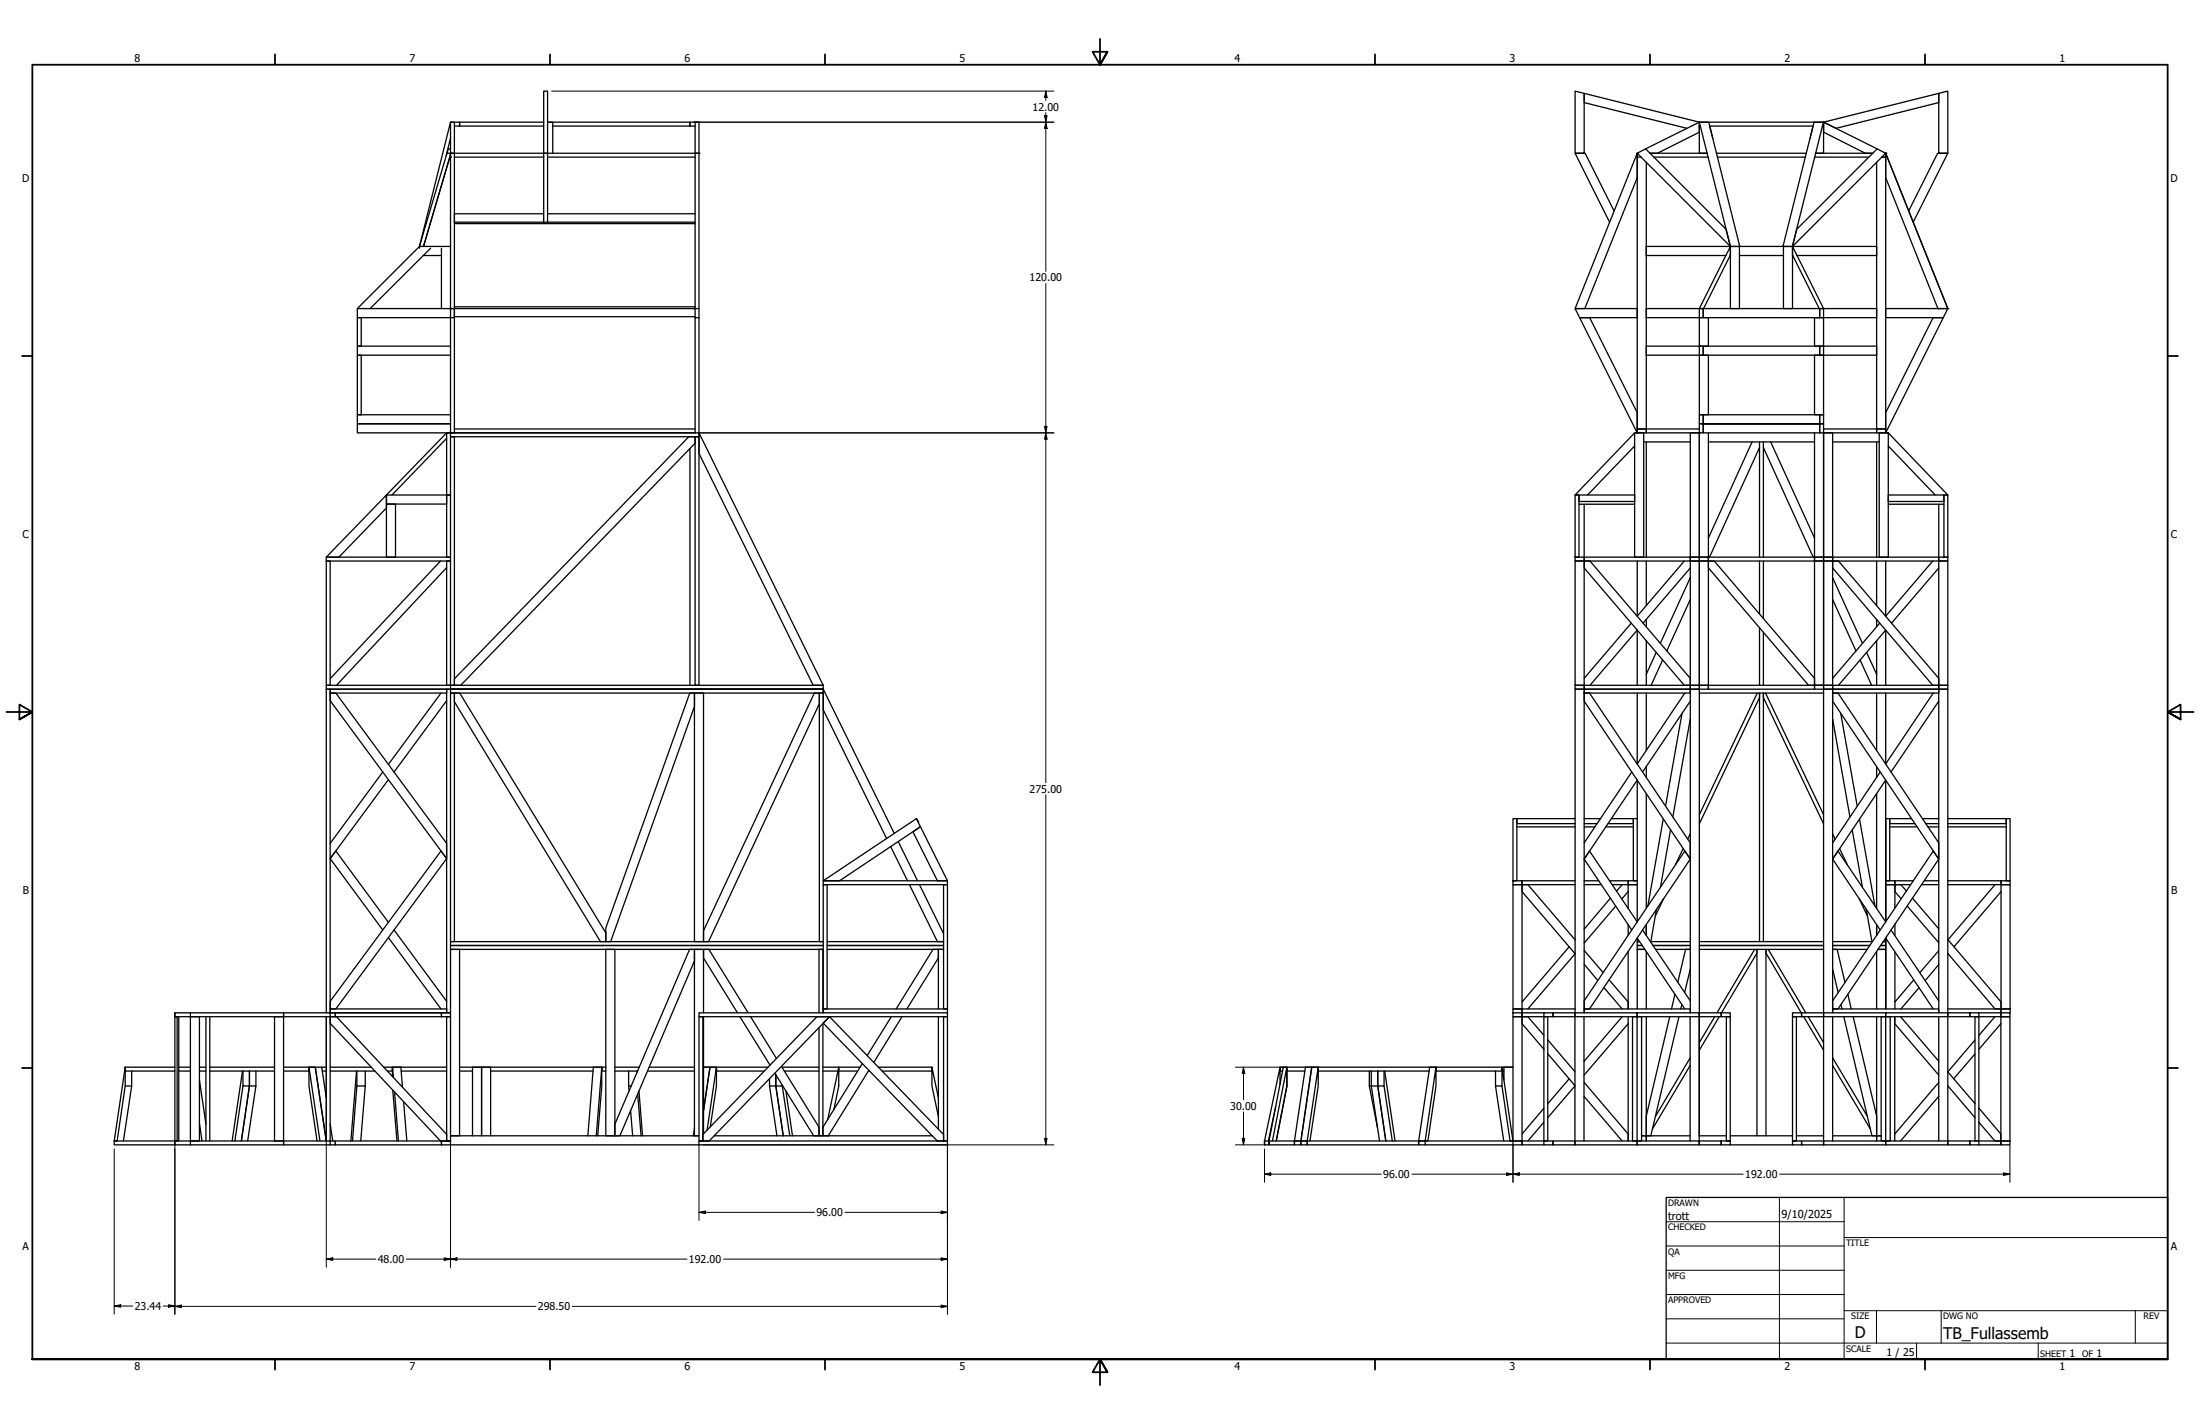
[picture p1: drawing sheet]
<svg xmlns="http://www.w3.org/2000/svg" width="864mm" height="559mm" viewBox="0 0 864 559" stroke-linecap="round" stroke-linejoin="round" font-family="sans-serif">
<!-- layer: Visible (ANSI) -->
<g fill="none" stroke="#000" stroke-width=".51">
<path d="M213.4 35.8h1.5v24.3h-1.5zM618.3 35.8l3.6 .8v23.5h-3.6zM761 36.6l3.6-.8v24.3h-3.6zM176 58.4h.8v1.7h-1.3zM176.8 58.4v-10.5h1.6v12.2M176.8 54.2l-1.7 7M178.4 49.5h2v-1.6h-3.6l-12.1 48.8M213.4 47.9h-33v1.6h33M217 49.5h55.9M274.4 47.9h-3.6v1.6v-1.6h-55.9h2.1v12.2M667.1 47.9v4l-16.5 8.2M667.1 47.9l-45.2-11.3v3.7l40.3 10.1"/>
<path d="M667.1 47.9h3.7l12.1 48.8v-.2M667.1 47.9l-21.1 10.5M667.1 47.9l12.2 48.8M672.3 54.2l-1.2-4.7h40.6l-1.1 4.7M715.8 47.9h-3.7l-12.2 48.8 .1-.2M715.8 47.9l-12.2 48.8M715.8 47.9v4l16.4 8.2M715.8 47.9l45.2-11.3v3.7l-40.3 10.1zM715.8 47.9l21.1 10.5M736.9 58.4l3.3 1.7-36.6 36.6 1.7-6.7zM175.5 60.1l-10.8 36.6M176.8 60.1h1.6v61h-1.6z"/>
<path d="M176.8 60.7l-10.6 36zM176.8 60.1h36.6M176.8 60.1v1.6M178.4 61.7h35M214.9 60.1h59.5v-12.2h-1.5v12.2M214.9 61.7h58M272.9 60.1h1.5v61h-1.5zM642.7 61.7v106.6h3.5v-104.6M642.7 60.1v1.6h1.5M642.7 60.1v9.6l-20.6 51.4h-3.8zM642.7 60.1l3.3-1.7 31.5 31.6 1.8 6.7zM647.7 60.1h22.4h-3v-10.6h.3h-.3v-1.6h48.7v1.6h-.4h.4v10.6h-3.1h22.4"/>
<path d="M649.2 61.7h21.3M673.8 60.1h35.2M674.2 61.7h34.5M712.3 61.7h21.3M736.7 63.7v106.2v-1.6h3.5v1.6M738.7 61.7h1.5M740.2 61.7v106.6h-24.4M740.2 60.1v1.6M740.2 60.1l24.4 61h-3.9l-20.5-51.4v-8M740.2 60.1l9 22.7M760.6 60.1h4l-13.6 27.1-1.8-4.4zM164.7 96.7l-24.4 24.4h5l23.7-23.7"/>
<path d="M166.4 96l-.1 .7M173.3 97.4v23.7h3.5M176.8 96.7h-12.1v.7M178.4 87.8h94.5M213.4 83.9h-35v3.3h94.5M213.4 87.2v-27.1h1.5v27.1M214.9 83.9h58M633.6 82.8l-11.4-22.7h-3.9l13.5 27.1M679.3 96.7h3.5v24.4h-3.5zM679.3 96.7v3.4l-10.6 21h-1.6zM700.1 96.7h3.5v24.4h-3.5zM702.1 96.7h-55.9v3.6h31.3"/>
<path d="M702.4 96.7h1.6v.7M703.6 96.7l12.2 24.4h-1.7l-10.5-21zM704 96.7h32.7M751 87.2l13.6 33.9M166.1 100.3h7.2M679.1 100.3h.2M682.8 100.3h17.3M703.6 100.3h.1M705.4 100.3h31.3M140.3 121.1v3.6h36.5v-3.6h1.6v3.6M140.3 124.7h1.5v11.1h-1.5zM140.3 139.4h1.5v23.4h-1.5z"/>
<path d="M145.3 121.1h28M176.8 124.7h1.6v45.2h-1.6zM176.8 135.8h-36.5v3.6h36.5M178.4 121.1h94.5v3.2h-94.5zM178.4 120.4h94.5M272.9 124.7h1.5v45.2h-1.5zM272.9 124.3v.4M274.4 121.1v3.6M618.3 121.1h24.4v3.6h-22.6zM620.1 124.7h3.9l18.7 37.2v8zM667.1 121.1h1.5v3.6h-1.5zM667.1 135.8h1.5v3.6h-1.5z"/>
<path d="M667.1 124.7h3.5v11.1h-3.5zM667.1 139.4h3.5v23.4h-3.5zM667.1 121.1h-20.9v3.6h20.9M667.1 135.8h-20.9v3.6h20.9M668.6 121.1h45.7v3.6h-45.7zM668.6 135.8h45.7v3.6h-45.7zM712.3 124.7h3.5v11.1h-3.5zM712.3 139.4h3.5v23.4h-3.5zM714.3 121.1h1.5v3.6h-1.5zM714.3 135.8h1.5v3.6h-1.5zM715.8 121.1h20.9M715.8 124.7h20.9"/>
<path d="M715.8 135.8h20.9M715.8 139.4h20.9M740.2 121.1h24.4l-1.8 3.6h-22.6zM758.8 124.7h4l-22.6 45.2v-8zM175.3 169.9h1.5v24.3h-1.5zM175.3 169.9h97.6M175.3 172l-21.4 22.2M175.3 169.9l-23.6 24.3M176.8 162.8h-36.5v3.5h36.5h-36.5v3.6h35M178.4 168.3h94.5M270.4 171.4h2.5v2.5l-92.1 95h-2.4v-2.5zM270.8 176v92.9"/>
<path d="M272.9 171.4h1.5v97.5h-1.5zM274.4 169.9v1.5h-97.6h1.6v97.5h-1.6h146.4v1.5h-146.4h146.4v1.6h-146.4h1.6v97.5h-1.6h146.4M274.4 169.9l48.8 99h-4l-44.8-91zM641.7 169.9h3.5v48.7h-3.5zM641.7 175l-18.5 19.2M645.2 173.4h18.3M646.2 173.4v45.2M663.5 169.9h3.6v48.7h-3.6zM667.1 169.9v48.7h3.5v-48.7M667.1 168.3h-20.9v1.6v-1.6h-3.5v1.6M667.1 166.3h1.5v3.6h-1.5zM667.1 162.8h1.5v3.5h-1.5z"/>
<path d="M667.1 169.9h-25.4l-23.4 24.3h1.5M668.6 162.8h45.7v3.5h-45.7v3.6h45.7v-3.6h-45.7zM670.6 173.4h41.7M687.8 173.4l-17.2 37.7M690.7 173.4v45.2M690.7 175.6l-19.6 43M692.2 173.4v45.2M692.2 175.6l19.6 43M695.1 173.4l17.2 37.7M712.3 169.9v50.3h-41.7v-1.6h45.2v-48.7h25.4l23.4 24.3h-1.5M714.3 166.3h1.5v3.6h-1.5zM714.3 162.8h1.5v3.5h-1.5z"/>
<path d="M715.8 169.9h3.6v48.7h-3.6zM719.4 173.4h18.3M736.7 173.4v45.2M737.7 169.9h3.5v48.7h-3.5zM741.2 175l18.5 19.2M151.7 197.8h3.6v20.8h-3.6zM151.7 194.2v5.1l-18.7 19.3h-4.9l23.6-24.4v3.6h23.6v-3.6zM175.3 194.2h1.5v24.4h-1.5zM618.3 194.2h1.5v24.4h-1.5zM619.8 194.2h21.9v2.6h-21.9zM619.8 197.9h21.9M621.9 197.9v20.7"/>
<path d="M741.2 194.2h21.9v2.6h-21.9zM741.2 197.9h21.9M761 197.9v20.7M763.1 194.2h1.5v24.4h-1.5zM128.1 218.6h48.7v1.6h-48.7zM618.3 218.6h3.6v1.6h-3.6zM621.9 218.6h41.6v1.6h-41.6zM663.5 218.6h3.6v1.6h-3.6zM667.1 218.6h3.5v1.6h-3.5zM712.3 218.6h3.5v1.6h-3.5zM715.8 218.6h3.6v1.6h-3.6zM719.4 218.6h41.6v1.6h-41.6z"/>
<path d="M761 218.6h3.6v1.6h-3.6zM128.1 220.2h1.5v48.7h-1.5zM172.9 220.2l-43.3 46.1M175.3 220.2h1.5v48.7h-1.5zM175.3 222.8l-43.2 46.1M618.3 220.2h3.6v48.7h-3.6zM621.9 220.2h2.2l39.4 46v2.7h-2.3l-39.3-46zM642.7 220.2v21.6l18.5-21.6M646.2 220.2v17.4M663.5 220.2h3.6v48.7h-3.6zM663.5 235.3l-9.2 20.1M663.5 226.7l-11.7 25.7"/>
<path d="M663.5 222.9l-18.5 21.6M667.1 220.2h3.5v48.7h-3.5zM670.6 220.2h2.3l39.4 46v2.7h-2.4l-39.3-46.1zM690.7 220.2v20.7M692.2 220.2v22.5M712.3 220.2h3.5v48.7h-3.5h3.5v1.5h-3.5zM715.8 220.2h3.6v48.7h-3.6zM719.4 220.2h2.3l39.3 46v2.7h-2.3l-39.3-46zM719.4 235.3l9.1 20.1M719.4 226.7l11.7 25.7M736.7 220.2v17.4M740.2 220.2v21.6l18.5-21.6"/>
<path d="M761 220.2h3.6v48.7h-3.6zM761 222.9l-18.5 21.6M640.3 244.5l-18.4 21.7M646.2 243.1v2.8M646.2 251.4v17.5M650.1 256l-3.9 8.6M652.7 259l-4.6 9.9M690.7 246.3v22.6M692.2 248.1v20.8M730.2 259l4.5 9.9M732.7 256l4 8.6M736.7 243.1v2.8"/>
<path d="M736.7 251.4v17.5M737.9 244.5l-18.5 21.7M128.1 268.9h48.7v1.5h-48.7zM129.6 270.4h45.7v1.6h-45.7zM129.6 272h2.2l43.5 59v5.9l-45.7-61.9zM173.1 272l-20.6 28M175.3 270.4h1.5v127h-1.5zM175.3 275l-20.6 28M178.4 272h2.1l57.3 94.1v3.4h-2.1l-57.3-94.1zM270.8 272h1.8v5.2l-32.9 92.3h-1.9v-5.3zM272.6 272h3.6v97.5h-3.6zM319.7 272h1.9v4.2l-43.5 93.3h-1.9v-4.2z"/>
<path d="M618.3 268.9h3.6v1.5h-3.6zM621.9 268.9h41.6v1.5h-41.6zM621.9 270.4h41.6v1.6h-41.6zM621.9 272h2.1l39.5 58.8v6.3l-41.6-62zM624.1 268.9l18.6-21.6v21.6M642.7 272v27.8l18.7-27.8M646.2 272v22.4M660.3 279.9l-6.5 36.5M663.5 268.9h3.6v1.5h-3.6zM663.5 275.1l-18.7 27.9M667.1 268.9h3.5v1.5h-3.5zM667.1 272h48.7"/>
<path d="M670.6 268.9h41.7v1.5h-41.7zM689.8 272l-22.7 47.7M690.7 272v97.5M690.7 273.7l-23.6 49.6M692.2 272v97.5M692.2 273.7l23.6 49.6M693 272l22.8 47.7M715.8 268.9h3.6v1.5h-3.6zM719.4 268.9h41.6v1.5h-41.6zM719.4 270.4h41.6v1.6h-41.6zM719.4 272h2.1l39.5 58.8v6.3l-41.6-62zM721.7 268.9l18.5-21.6v21.6"/>
<path d="M722.6 279.9l6.4 36.5M736.7 272v22.4M740.2 272v27.8l18.7-27.8M761 268.9h3.6v1.5h-3.6zM761 275.1l-18.7 27.9M663.5 282.1l-6.8 38.5M719.4 282.1l6.8 38.5M150.2 303l-20.6 28M152.5 305.9l-22.9 31M640.5 303l-18.6 27.8M642.7 306.1v55.7l-18.7-27.9-2.1 3.2zM646.2 300.9v4.2"/>
<path d="M646.2 311.4v45M736.7 300.9v4.2M736.7 311.4v45M738.1 303l-18.7 27.8M740.2 306.1v55.7l-18.7-27.9-2.1 3.2zM129.6 336.9l20.6 28M129.6 336.9l2.2-3 20.7 28M173.1 333.9l2.2 3-43.5 59h-2.2v-3zM349.6 332.2l6.6 13.4M351 327l-27.8-56.6v8.1l24.8 50.6M352.6 330.3l7.6 15.3M358.4 326.5l2.9-2.1 10.6 21.2h-3.9z"/>
<path d="M359.7 321.2l.9 1.3-.2 .1M593.9 321.2h1.5v24.4h-1.5zM595.4 324.5h22.9M618.3 321.2h-22.9v2h22.9M621.9 324.5h4.1M621.9 323.2h5M621.9 321.2h6.3M621.9 337.1l18.6 27.8M630.3 324.5h10.9M632.5 321.2h8.7v2h-10M642.7 321.2h-1.5v24.4h1.5h-3.6v1.6M652.9 321.4l-6 34"/>
<path d="M655.8 325.6l-4 22.5M660.7 333l-3 6.3M661.4 333.9l2.1 3.2-39.5 58.8h-2.1v-3.2zM663.5 327.2l-1 2M719.4 327.2l.9 2M719.4 337.1l18.7 27.8M722.1 333l3.1 6.3M727.1 325.6l4 22.5M729.9 321.4l6.1 34M740.3 321.2h1.5v24.4h-1.5zM741.8 324.5h10.7M750.3 321.2h-8.5v2h9.8"/>
<path d="M754.6 321.2h6.4M756 323.2h5M756.8 324.5h4.2M758.9 333.9l2.1 3.2-39.5 58.8h-2.1v-3.2zM764.6 324.5h22.9M764.6 321.2h22.9v2h-22.9M787.5 321.2h1.6v24.4h-1.6zM323.2 345.6v-73.6h-1.6v97.5M323.2 347.2h1.5v48.7h-1.5zM323.2 345.6h48.7v1.6h-48.7zM323.2 345.6l36.5-24.4 1.6 3.2-31.7 21.2zM357 347.2l11 22.3h2.4h-45.7"/>
<path d="M360.9 347.2l9.5 19.2M370.4 347.2h1.5v48.7h-1.5zM593.9 347.2h3.6v48.7h-3.6zM593.9 345.6h3.6v1.6h-3.6zM618.3 345.6h-20.8v1.6h20.8M621.9 347.2h6.7M621.9 345.6h5.7M631.8 345.6h7.3v10.8M632.1 352.5l-10.2 12.1M632.8 347.2h9.9M634.2 355.6l-12.3 14.5M636.8 347.2l-2.2 2.5"/>
<path d="M639.1 349.9l-2.4 2.8M650.2 356.8l-2.2 12.7M653 352.6l-3.2 6.9M729.8 352.6l3.2 6.9M732.6 356.8l2.2 12.7M740.3 347.2h3.5v9.1M740.3 345.6h3.5v1.6h-3.5zM748.3 349.6l-2.1-2.4h-2.4v2.7l2.5 2.8M748.7 355.5l12.3 14.5M750.7 352.4l10.3 12.1M751 345.6h-7.2v1.6h6.2M754.3 347.2h6.7"/>
<path d="M755.3 345.6h5.7M764.6 345.6h20.9M783.1 347.2l-18.4 21.6M785.5 347.2h3.6v48.7h-3.6zM785.5 345.6h3.6v1.6h-3.6zM785.5 345.6v1.6h-20.9M785.5 349.9l-18.5 21.6M152.5 367.9l20.6 28M154.7 364.9l20.6 28M176.8 371h146.4M237.8 372.6h3.6v73.1h-3.6zM270.7 372.6h1.9v4.5l-29.3 68.6h-1.9v-4.6z"/>
<path d="M323.2 372.6h-146.4h3.6v73.1h-3.6h97.6M324.7 372.6h45.7M324.7 371h45.7M368.4 372.6v23.3M615.9 371.5l-18.4 21.7M618.3 368.8l-18.5-21.6h-2.3v2.7l20.8 24.4-18.5 21.6M621.9 372.9l7.4 8.7M621.9 378.4l5.3 6.3M639.1 373.4v22.5v-2.7l-7.5-8.7M639.1 362.8v4.2M644.8 364.9l18.7 27.8M646.2 362.8v4.2"/>
<path d="M646.2 373.4v22.5M647.9 369.5h15.6M648.9 371h14.6M649.9 372.6h13.6M661.7 372.6l-3.1 12.8M667.1 372.6h48.7M667.1 371h48.7M667.1 369.5h48.7M688.8 372.6l-14.8 24.8M693.2 372.6v73.1M693.2 374l13.9 23.4M694.1 372.6l14.8 24.8"/>
<path d="M719.4 371h14.5M719.4 369.5h15.5M732.9 372.6h-13.5h1.8l3 12.8M736.7 362.8v4.2M736.7 373.4v22.5M739.3 369.5h.9v1.5h-1.9h1.9v1.6h-3h3v23.3v-27.8l18.7 27.8M742.3 364.9l18.7 27.8M743.8 362.6v4.6M743.8 373.6v22.3M761 378.5l-5.3 6.3M761 373.1l-7.4 8.6M764.6 368.7l20.9 24.5v2.7h-2.4l-18.5-21.8"/>
<path d="M764.7 374.3l-.1 .1M68.6 399h.9v48.7h-.9zM68.6 397.4v1.6M70.2 399v48.7M74.7 399h3.6v48.7h-3.6zM74.7 397.4h-6.1v1.6h6.1M74.7 397.4h36.6v1.6h-36.6M74.7 397.4v1.6M80.8 399v48.7M82.4 399v48.7M107.8 399h3.5v48.7h-3.5zM111.3 397.4h18.3v1.6h-18.3z"/>
<path d="M128.1 397.4v-127h1.5v127h2v1.6h-2M128.1 399v48.7M129.6 399v48.7h2v1.6h-2M129.6 399h2.5l43.2 46.1v2.6h-2.4l-43.3-46.1zM129.6 395.9h45.7v1.5h-45.7zM131.6 397.4h41.7v1.6h-41.7zM173.3 397.4h3.5v1.6h-3.5zM175.3 399h1.5v48.7h-3.5v1.6h3.5v-1.6h-1.5zM274.4 399h1.5v48.7h-1.5zM276.2 397.4v-24.8h-3.6v73.1M276.2 399v45.9M289.5 397.4l-13.3-21.5v-3.3h2.1l15.4 24.8"/>
<path d="M290.4 399l11.9 19M294.6 399l10.2 16.4M320.7 399h4.9l-47.2 48.7h-2.5v-2.5zM321.5 397.4v-24.8h1.5v24.8M323.2 397.4h-48.8v1.6h97.5v-1.6M323.2 395.9h48.7v1.5h-48.7zM325.6 399l44.8 46.2v2.5h-2.5l-44.7-46.2zM349.9 399l-9.5 15.2M351.8 395.9l14.5-23.3h2.1v3.3l-12.4 20M354.1 399l-11.1 17.9M368.4 399v44M370.4 399h1.5v48.7h-1.5z"/>
<path d="M593.9 399h3.6v48.7h-3.6zM593.9 397.4h3.6v1.6h-3.6zM606 397.4h-8.5v1.6h8.5M606 399h1.6v48.7h-1.6zM606 397.4h3.6v1.6h-3.6zM609.6 397.4h8.6v1.6h-8.6zM618.2 397.4h24.4v1.6h-24.4zM618.2 399v48.7M618.3 397.4v-127h3.6v127v-1.5h41.6v1.5v-127h3.6v127M618.3 395.9h-20.8v1.5v-1.5h-3.6v1.5M621.8 399v48.7M629.6 387.5l7.2 8.4"/>
<path d="M636.8 399l-15 17.5M639.1 399v48.7v-2.7l-17.3-20.3M640.8 399h1.8v48.7h-1.8zM642.6 399h1.8v48.7h-1.8M642.6 397.4h24.4v1.6h-24.4zM642.7 395.9v-23.3h2.9h-2.9v-1.6h1.9h-1.9v-1.5h.9h-.9v-1.4l18.7 27.8M646.2 399v46.7h-1.8h1.8v2v-2h17.2M655.4 399l-9.2 39v7.7h1.8l11.1-46.7M657.5 390.2l-1.4 5.7M660.2 394.2l-.4 1.7M663.4 399v48.7M663.5 380.3l-2.2 9.2"/>
<path d="M667 397.4h8.6v1.6h-8.6zM673.1 399l-6 10.1M674.9 399l-7.8 13.1M675.6 397.4h3.6v1.6h-3.6zM675.8 397.4l13.9-23.4v-1.4v73.1M677.7 399h1.5v48.7h-1.5zM703.6 399h1.6v48.7h-1.6zM703.6 397.4h3.6v1.6h-3.6zM707.2 397.4h8.6v1.6h-8.6zM708 399l7.8 13.1M709.8 399l6 10.1M715.8 397.4v-127h3.6v127v-1.5h41.6v1.5v-127h3.6v127"/>
<path d="M715.8 397.4h24.4v1.6h-24.4zM715.8 399v48.7M719.4 380.3l2.2 9.2M719.4 399v48.7M722.6 394.2l.5 1.7M723.8 399l11 46.7h1.9v-7.7l-9.2-39M725.4 390.2l1.3 5.7M736.7 399v48.7v-2h1.7h-19M738.4 399h1.8v48.7h-1.8zM740.2 399h1.8v48.7h-1.8M740.2 397.4h24.4v1.6h-24.4zM746.1 399l14.9 17.4"/>
<path d="M751.2 384.6l-7.4 8.6M753.3 387.6l-7.1 8.3M761 399v48.7M764.6 395.9h20.9v1.5v-1.5h3.6l-.1 1.5M764.6 397.4h8.6v1.6h-8.6zM764.6 399v48.7M773.2 397.4h3.6v1.6h-3.6zM775.3 399h1.5v48.7h-1.5zM776.8 397.4h8.6v1.6h-8.6M783.1 399l-6.3 7.3M785.4 399h3.6v48.7h-3.6zM785.4 397.4h3.6v1.6h-3.6z"/>
<path d="M49.1 418.8v7.3h2.6l-3.2 21.6M49.1 418.8l-4.3 28.9h1.2l3.1-21.6M49.1 418.8h19.5M49.1 418.8v1.5h19.5M70.2 418.8h4.5M78.3 418.8h2.5M82.4 418.8h25.4M111.3 418.8h10M121.3 418.8l4.3 28.9M121.3 418.8v1.5M123.8 418.8h-2.5v1.5M123.8 418.8h4.3"/>
<path d="M123.8 418.8l4.3 28.9M126.3 418.8l1.8 12M129.6 418.8h16.1M150.6 418.8h3.5M154.1 418.8l.3 4M154.1 418.8v1.5M157.4 418.8h-3.3v3.7M157.4 418.8h-3.3v1.5M157.4 418.8h17.9M157.4 418.8l.6 7.9M180.4 418.8h5.1M185.5 418.8h3.5v26.9v-26.9h3.6v26.9"/>
<path d="M185.5 418.8h47.4M185.5 418.8v26.9M232.9 418.8h3.3l-2.1 26.9M232.9 418.8h3.3v1.5M232.9 418.8l-2.1 26.9M236.2 418.8v7.3l-1.6 19.6M236.2 418.8h1.6M236.2 418.8v1.5M241.4 418.8h9.6M254.8 418.8h17.8M276.2 418.8h.1M276.2 418.8h2.5l-2.5 17 2.5-17h2.5l-3.6 24.7"/>
<path d="M276.2 418.8h5v1.5M276.2 418.8v.1M281.2 418.8v7.3l-2.4 16.1M281.2 418.8h20.3M281.2 418.8v1.5M306.8 418.5l14.7 23.8v3.4h-2.1l-15.2-24.6M306.9 418.8h14.6M323 401.6v44.1h-1.5v-42.5M323 418.8h14.6M329.2 418.8v1.5h7.5M338.5 417.3l-15.5 25v3.4h2.1l16-25.7M344.8 418.8h21v1.5h-19.5"/>
<path d="M502.5 418.8v1.5M503.7 418.8h1.4l-5.6 28.9M503.7 418.8h1.4v1.5M503.7 418.8h-1.2v1.5M503.7 418.8l-5.5 28.9M505.1 418.8v7.3l-4.1 21.6 4.2-21.6M512.4 418.8h2.5l-4.2 28.9h-2.6zM517.5 418.8h-2.6l-4.2 28.9h2.4l4.4-28.9v7.3l-3.3 21.6M589.6 418.8h4.3h-3.5v5.1M589.6 418.8v1.5h-25.9v-1.5h-2.5l-4.3 28.9h2.5l4.3-28.9v7.3l-3.2 21.6h-1.1v1.6M589.6 418.8h-72.1v1.5M606 406.3l-6.2-7.3h-2.3v2.7l8.5 10"/>
<path d="M607.6 408.1l10.6 12.5M607.6 413.5l10.6 12.5M639.1 401.7l-17.3 20.3M663.4 418.1l-14.7 24.9M663.4 415.2l-13.5 22.9M719.4 418.1l14.8 24.9M719.4 415.1l13.6 23M775.3 413.6l-8.4 9.8M775.3 408.1l-10.7 12.5 10.7 12.5M785.4 401.7l-8.6 10.1M51.7 420.3v5.8M70.2 420.3h4.5"/>
<path d="M78.3 420.3h2.5M78.3 424l2.5 17.1M82.4 420.3h25.4M95.2 420.3l-4.1 27.4M95.4 420.3v5.8h2.5l-3.2 21.6 3.2-21.6v-5.8v5.8h2.6l-3.3 21.6M95.4 426.1l-3.2 21.6M100.5 420.3v5.8M111.3 420.3h10M126.6 420.3h1.5M129.6 420.3h17.6M140 420.3l-2.3 27.4M140.1 420.3v5.8h3.3l-1.8 21.6"/>
<path d="M140.1 426.1l-1.7 21.6M143.4 420.3v5.8M152.1 420.3h2M154.2 427.8l1.6 19.9M154.9 428.5l1.5 19.2M157.5 420.3h17.8M158.4 432.3l1.3 15.4M180.4 420.3h5.1M192.6 420.3h40.2M236.2 420.3h1.6M241.4 420.3h8.9M246.8 420.3v5.8h1"/>
<path d="M246.8 426.1l.2 2M247.5 435.7l.8 10M250.1 420.3v.5M250.2 420.3v.2M250.3 429.3l1.4 16.4M250.8 428.1l1.4 17.6M254.2 420.3h18.4M281.2 420.3h18.8M302.1 423.3v2.8h2.4l3 19.6-3-19.6v-4.4v4.4h2.6l2.9 19.6M302.1 426.1l2.9 19.6M307.1 425.8v.3M307.8 420.3h13.7"/>
<path d="M308.5 428l2.6 17.7M323 420.3h5.9M327.3 435.4l1.9-9.3v-7.3l-4.3 20.4M340.9 420.3h.5M368.4 430.8l-2.6-12v7.3l2.6 12.1M500.8 434.1l-2.9 13.6M502.5 425.5v-6.7l-6.1 28.9M502.5 420.3h1M505.1 420.3v-1.5h12.4v1.5M505.1 420.3h7.1M505.2 420.3l-.1 5.8M517.5 420.3h43.5"/>
<path d="M537.5 420.3v5.8h.8l3.2 21.6M537.5 426.1l3.2 16.4M538.3 420.3v5.8h2.5l3.2 21.6-3.2-21.6v-5.8v5.8h2.5l3.2 21.6M543.3 420.3v5.8M543.6 420.3l4 27.4M587.1 420.3v5.8h2.5l3.2 21.6h1.1M587.1 426.1l3.2 21.6M589.6 426.1v-7.3l4.3 28.9M589.8 420.3h.6M606 434.9l-8.5 10.1M615.9 423.4l-8.3 9.7M618.2 426.1l-10.6 12.5"/>
<path d="M621.8 430.2l15 17.5M761 421.9l-17.2-20.2v-2.7v48.7M761 430.2l-14.9 17.5M761 424.8l-17.2 20.2M764.6 426.1l10.7 12.5M776.8 434.8l8.6 10.2v2.7M44.8 447.7h23.8v1.6h-23.8zM74.7 447.7h-6.1v1.6h6.1M74.7 447.7h36.6v1.6h-36.6M74.7 447.7v1.6M78.3 440.9l1 6.8M111.3 447.7h18.3v1.6h-18.3z"/>
<path d="M124.5 447.7l-3.2-21.6v-7.3h2.5l4.3 28.9M129.6 441.1l1 6.6M131.6 447.7h41.7v1.6h-41.7zM176.8 449.3h97.6M272.6 442.8l-.4 2.9M274.4 447.7h97.5v1.6h-97.5zM280.4 445.7h85.6M325.2 445.6v.1M496.4 447.7h1.8v1.6h-1.8zM496.4 447.7v1.6M498.2 447.7h9.9v1.6h-9.9zM498.2 447.7v1.6"/>
<path d="M508.1 447.7h2.6v1.6h2.4v-1.6h-2.4v1.6h-2.6zM513.1 447.7h43.8v1.6h-43.8zM556.9 447.7h37v1.6h-37zM593.9 447.7h3.6v1.6h-3.6M606 447.7h-8.5v1.6h8.5M606 447.7h3.6v1.6h-3.6zM606 440.4l-6.2 7.3M609.6 447.7h8.6v1.6h-8.6zM618.2 447.7h24.4v1.6h-24.4zM642.6 447.7h24.4v1.6h-24.4zM667 447.7h8.6v1.6h-8.6zM675.6 447.7h3.6v1.6h-3.6z"/>
<path d="M677.7 445.7h-10.7l.1-46.7-.1 48.7M679.2 449.3h24.4M679.2 445.7h24.4M703.6 447.7h3.6v1.6h-3.6zM705.2 445.7h10.6M707.2 447.7h8.6v1.6h-8.6zM715.8 447.7h24.4v1.6h-24.4zM740.2 447.7h24.4v1.6h-24.4zM764.6 447.7h8.6v1.6h-8.6zM773.2 447.7h3.6v1.6h-3.6zM776.8 440.4l6.3 7.3h2.3M776.8 447.7h8.6v1.6h-8.6"/>
<path d="M785.4 447.7h3.6v1.6h-3.6z"/>
</g>
<g fill="#000">
<circle cx="176.8" cy="61.7" r=".25"/>
<circle cx="176.8" cy="60.1" r=".25"/>
<circle cx="274.4" cy="60.1" r=".25"/>
<circle cx="642.7" cy="60.1" r=".25"/>
<circle cx="740.2" cy="60.1" r=".25"/>
<circle cx="164.7" cy="96.7" r=".25"/>
<circle cx="176.8" cy="121.1" r=".25"/>
<circle cx="760.7" cy="121.1" r=".25"/>
<circle cx="764.6" cy="121.1" r=".25"/>
<circle cx="667.1" cy="169.9" r=".25"/>
<circle cx="715.8" cy="169.9" r=".25"/>
</g>
<!-- layer: Border (ANSI) -->
<g fill="none" stroke="#000" stroke-width=".7">
<path d="M431.8 15.2v10.2l-2.9-5.1h5.8l-2.9 5.1 2.9-5.1M107.9 21.3v4.1M215.9 21.3v4.1M323.8 21.3v4.1M539.8 21.3v4.1M647.7 21.3v4.1M755.6 21.3v4.1M8.6 139.7h4.1M850.9 139.7h4.1M2.5 279.4h10.2l-5.1-2.9v5.8l5.1-2.9-5.1 2.9M861.1 279.4h-10.2l5.1-2.9v5.8l-5.1-2.9 5.1 2.9M8.6 419.1h4.1"/>
<path d="M850.9 419.1h4.1M12.7 533.4v-508h838.2v508h-838.2h838.2M107.9 533.4v4.1M215.9 533.4v4.1M323.8 533.4v4.1M434.7 538.5l-2.9-5.1 2.9 5.1h-5.8l2.9-5.1v10.2M539.8 533.4v4.1M647.7 533.4v4.1M755.6 533.4v4.1"/>
</g>
<!-- layer: Title (ANSI) -->
<g fill="none" stroke="#000" stroke-width=".39">
<path d="M654 479.4h69.9M698.5 469.9v63.5M723.9 469.9v63.5M654 488.9h69.9M654 498.5h69.9M723.9 485.6h127M654 508h69.9M654 517.5h69.9M723.9 514.3h127M736.6 514.3v12.7M762 514.3v12.7M838.2 514.3v12.7"/>
<path d="M654 527h196.9M752.3 527v6.4M800.1 527v6.4"/>
</g>
<path d="M654 469.9h196.9v63.5h-196.9z" fill="none" stroke="#000" stroke-width=".51"/>
<!-- layer: Dimension (ANSI) -->
<g fill="none" stroke="#000" stroke-width=".39">
<path d="M216.5 35.8h197.2M410.5 35.8l.5 2.4h-1zM410.5 35.8v3.6M272.4 47.9h141.3M410 45.4h1l-.5 2.5zM410.5 47.9l.5 2.5h-1zM410.5 44.2v62.3M410.5 111.3v195.8M274.4 169.9h139.3M410 167.3h1l-.5 2.6zM410.5 169.9l.5 2.4h-1zM410.5 311.9v137.4"/>
<path d="M128.1 399v98.3M176.8 399v98.3M484.9 418.8h18.7M488.1 418.8l.5 2.5h-1zM488.1 418.8v12.8M488.1 436.4v12.9M44.8 450.8v64.9M68.6 449.3v66.5M274.4 449.3v29.6M276 449.3h137.7M371.9 449.3v66.5M410 446.7h1l-.5 2.6z"/>
<path d="M484.9 449.3h11.7M487.6 446.7h1l-.5 2.6zM496.4 450.8v13.1M593.9 449.3v14.6M789 449.3v14.6M274.4 475.7l2.5-.5v1zM274.4 475.7h45.3M331.7 475.7h40.2M369.4 475.2l2.5 .5-2.5 .5zM496.4 460.8l2.5-.6v1.1zM496.4 460.8h45.8M554.2 460.8h130.1"/>
<path d="M591.4 460.2l2.5 .6-2.5 .5zM593.9 460.8l2.5-.6v1.1zM698.6 460.8h90.4M786.4 460.2l2.6 .6-2.6 .5zM128.1 494.1l2.5-.5v1zM128.1 494.1h19.4M159.5 494.1h110.2M174.4 493.6l2.4 .5-2.4 .5zM176.8 494.1l2.6-.5v1zM284 494.1h87.9M369.4 493.6l2.5 .5-2.5 .5zM44.8 512.5l2.6-.5v1z"/>
<path d="M44.8 512.5h7.3M64.1 512.5h4.5M66.2 512l2.4 .5-2.4 .5zM68.6 512.6l2.6-.5v1zM68.6 512.6h141.8M224.7 512.6h147.2M369.4 512.1l2.5 .5-2.5 .5z"/>
</g>
<g fill="#000">
<path d="M410.5 35.8l.5 2.4h-1zM410 45.4h1l-.5 2.5zM410.5 47.9l.5 2.5h-1zM410 167.3h1l-.5 2.6zM410.5 169.9l.5 2.4h-1zM488.1 418.8l.5 2.5h-1zM410 446.7h1l-.5 2.6zM487.6 446.7h1l-.5 2.6zM274.4 475.7l2.5-.5v1zM369.4 475.2l2.5 .5-2.5 .5zM496.4 460.8l2.5-.6v1.1zM591.4 460.2l2.5 .6-2.5 .5z"/>
<path d="M593.9 460.8l2.5-.6v1.1zM786.4 460.2l2.6 .6-2.6 .5zM128.1 494.1l2.5-.5v1zM174.4 493.6l2.4 .5-2.4 .5zM176.8 494.1l2.6-.5v1zM369.4 493.6l2.5 .5-2.5 .5zM44.8 512.5l2.6-.5v1zM66.2 512l2.4 .5-2.4 .5zM68.6 512.6l2.6-.5v1zM369.4 512.1l2.5 .5-2.5 .5z"/>
</g>
<g font-size="6.3">
<text x="728.1" y="524.9">D</text>
<text x="762.8" y="525.4">TB_Fullassemb</text>
</g>
<g font-size="4.3">
<text x="654.8" y="478.6">trott</text>
<text x="699.3" y="478">9/10/2025</text>
</g>
<g font-size="4.2">
<text x="52.8" y="24.4">8</text>
<text x="160.8" y="24.4">7</text>
<text x="268.7" y="24.4">6</text>
<text x="376.7" y="24.4">5</text>
<text x="484.6" y="24.4">4</text>
<text x="592.6" y="24.4">3</text>
<text x="700.5" y="24.4">2</text>
<text x="808.5" y="24.4">1</text>
<text x="405.3" y="43.4">12.00</text>
<text x="8.8" y="71.4">D</text>
<text x="852" y="71.4">D</text>
<text x="404.2" y="110.4">120.00</text>
<text x="8.9" y="211.1">C</text>
<text x="852.2" y="211.1">C</text>
<text x="404.2" y="311.1">275.00</text>
<text x="9" y="350.8">B</text>
<text x="852.2" y="350.8">B</text>
<text x="482.9" y="435.5">30.00</text>
<text x="543" y="462.3">96.00</text>
<text x="685.1" y="462.3">192.00</text>
<text x="320.5" y="477.3">96.00</text>
<text x="8.9" y="490.5">A</text>
<text x="852.2" y="490.5">A</text>
<text x="148.3" y="495.6">48.00</text>
<text x="270.4" y="495.6">192.00</text>
<text x="52.9" y="514">23.44</text>
<text x="211.1" y="514.2">298.50</text>
<text x="740.5" y="532">1 / 25</text>
<text x="812.4" y="532.6">1</text>
<text x="823" y="532.6">1</text>
<text x="52.8" y="537.5">8</text>
<text x="160.8" y="537.5">7</text>
<text x="268.7" y="537.5">6</text>
<text x="376.7" y="537.5">5</text>
<text x="484.6" y="537.5">4</text>
<text x="592.6" y="537.5">3</text>
<text x="700.5" y="537.5">2</text>
<text x="808.5" y="537.5">1</text>
</g>
<g font-size="3.5">
<text x="654.8" y="473.2">DRAWN</text>
<text x="654.8" y="482.8">CHECKED</text>
<text x="724.7" y="488.9">TITLE</text>
<text x="654.8" y="492.3">QA</text>
<text x="654.8" y="501.8">MFG</text>
<text x="654.8" y="511.4">APPROVED</text>
<text x="726.7" y="517.7">SIZE</text>
<text x="762.8" y="517.7">DWG NO</text>
<text x="841.4" y="517.7">REV</text>
<text x="724.7" y="530.4">SCALE</text>
<text x="800.9" y="532.6">SHEET</text>
<text x="817.4" y="532.6">OF</text>
</g>
</svg>
